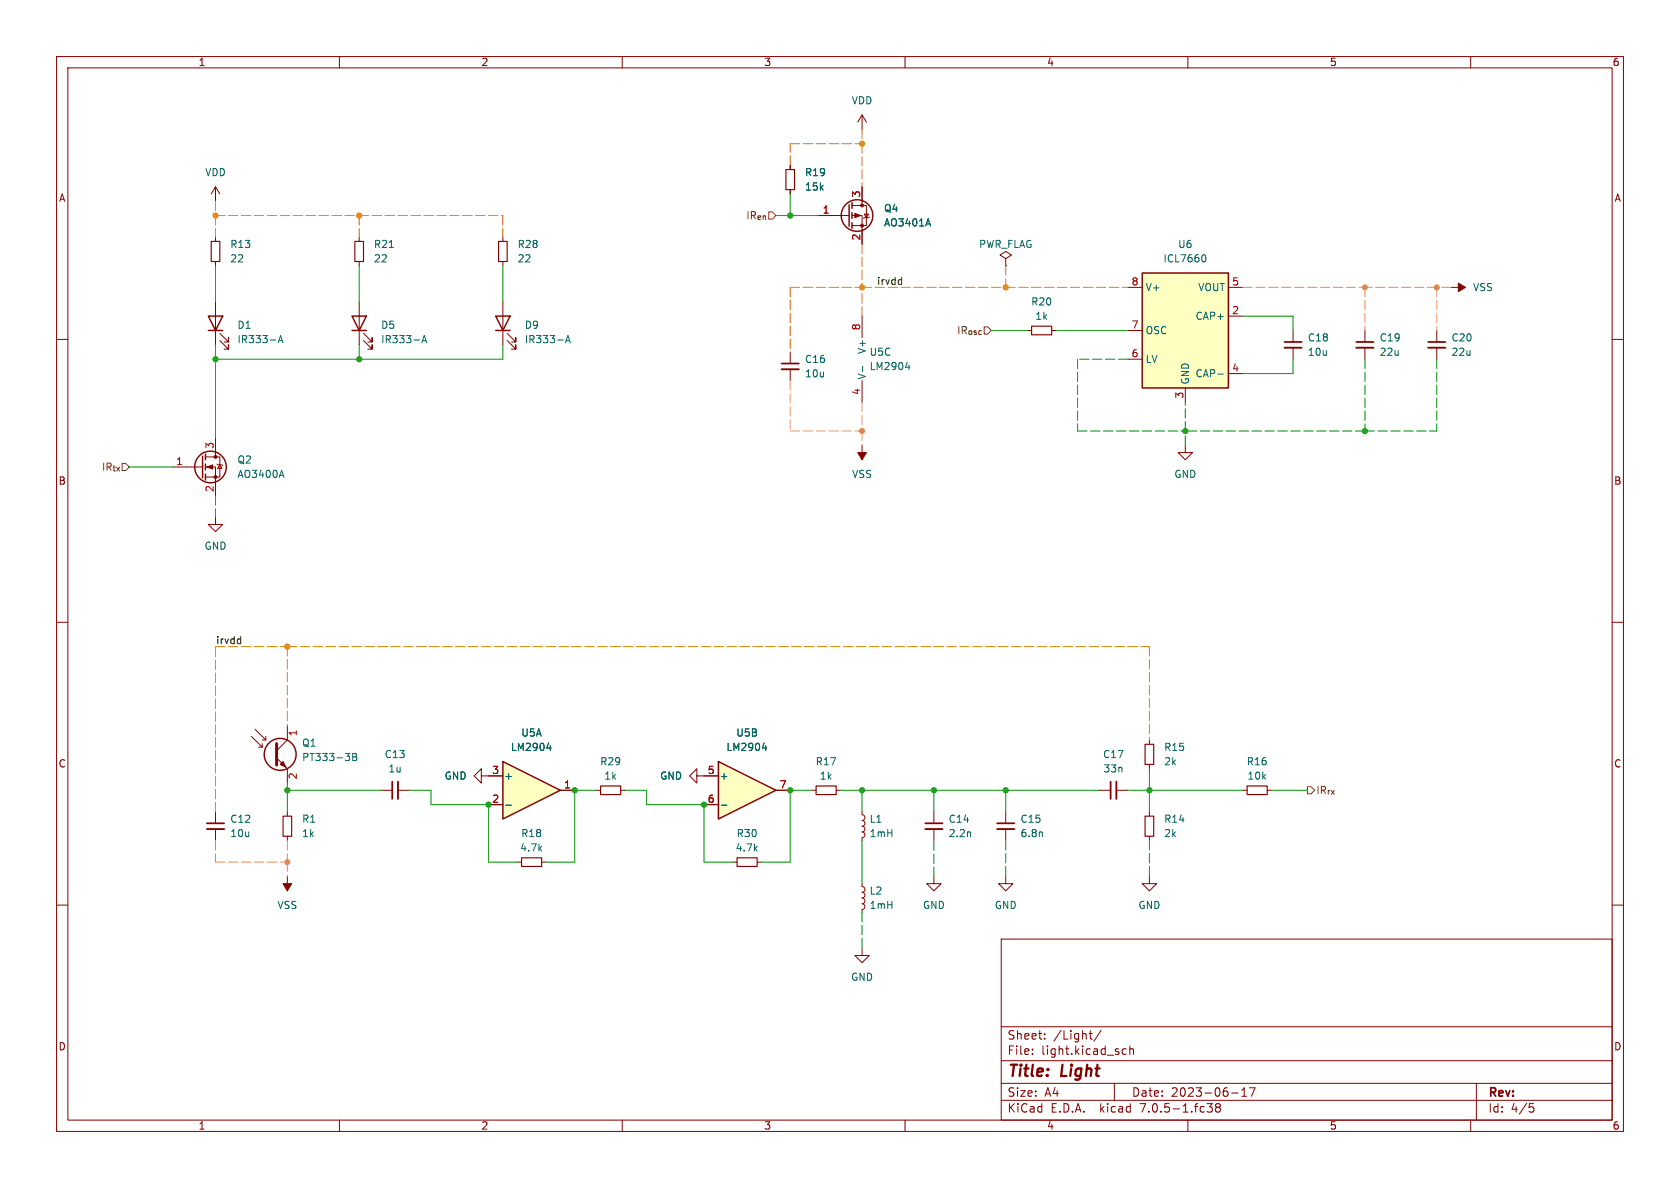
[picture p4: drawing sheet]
<svg xmlns="http://www.w3.org/2000/svg" width="297mm" height="210mm" viewBox="0 0 297 210" stroke-linecap="round" stroke-linejoin="round" font-family="sans-serif">
<g fill="none" stroke="#840000" stroke-width=".18">
<path d="M10 10h277v190h-277zM12 12h273v186h-273zM60 10v2M110 10v2M160 10v2M210 10v2M260 10v2M10 60h2M181.6 58.4h.8M185.9 58.4h.8M285 60h2M10 110h2"/>
<path d="M285 110h2M143.5 139.7h.8M147.8 139.7h.8M10 160h2M203.2 154.9v1.3h1.3l-1.3 1.3-1.3-1.3h1.3M285 160h2M177 166h108v32h-108zM60 198v2M110 198v2M160 198v2M177 194.5h108M177 191.5h108"/>
<path d="M177 187.5h108M177 181.5h108M182.5 186.3v.1M182.5 185.5v.1M184.7 183.6v.1M184.7 182.8v.1M192.5 182.7h.6M192.7 182.2v1.3l.4 .2M194.7 182.1l-1.3 2M197 191.5v3M199.1 185.5l-.4-.1-.3 .3v.4l.1 .2h.6M199.7 185.5l.3-.1 .3 .1 .1 .9"/>
<path d="M199.7 184.9v1.5M210 198v2M213.4 195.1h.9l-.5 .6 .4 .1v.7l-.2 .1h-.4l-.2-.1M215.2 195.7l-.3-.2 .3-.4 .4 .1 .1 .2-.2 .3M215.2 195.7l-.3 .3v.3l.3 .3 .4-.1 .1-.2v-.4l-.2-.2M215.2 195.7h.3M217.7 193.2h1.2M219.5 193.8h.9M219.5 192.7l.5-.4v1.5M220.9 192.3h1l-.7 1.5M260 198v2M261 191.5v6.5"/>
<path d="M270.4 195.1h.7M270.5 195.7h.4l.3 .3-.2 .5-.5 .1"/>
</g>
<path d="M182.4 57.7h3.5v1.5h-3.5zM144.3 138.9h3.5v1.6h-3.5z" fill="none" stroke="#840000" stroke-width=".2"/>
<path d="M127 134.6l10.2 5.1-10.2 5.1z" fill="#ffffc2"/>
<path d="M127 134.6l10.2 5.1-10.2 5.1z" fill="none" stroke="#840000" stroke-width=".25"/>
<path d="M123.2 137.2v-1.3l-1.3 1.3 1.3 1.2v-1.2h3.8M137.2 139.7h2.5M124.5 142.2h2.5" fill="none" stroke="#840000" stroke-width=".18"/>
<path d="M134.8 132.2h.8M135.4 131.8v.9M127.5 142.3h1" fill="none" stroke="#006464" stroke-width=".18"/>
<path d="M88.9 134.6l10.2 5.1-10.2 5.1z" fill="#ffffc2"/>
<g fill="none" stroke="#840000" stroke-width=".25">
<path d="M150.1 36.2v3.8M150.6 35.8v1M150.6 37.6v1M150.6 39.4v1M36.8 55.9h2.6l-1.3 2.5zM36.8 58.4h2.6M62.2 55.9h2.6l-1.3 2.5zM62.2 58.4h2.6M87.6 55.9h2.6l-1.3 2.5zM87.6 58.4h2.6M201.9 48.3h15.3v20.3h-15.3zM35.8 80.6v3.9"/>
<path d="M36.3 80.3v1M36.3 82v1.1M36.3 83.8v1M88.9 134.6l10.2 5.1-10.2 5.1z"/>
<circle cx="151.5" cy="38.1" r="2.79"/>
<circle cx="37.2" cy="82.5" r="2.79"/>
<circle cx="49.5" cy="133.3" r="2.82"/>
</g>
<g fill="none" stroke="#840000" stroke-width=".18">
<path d="M38.1 33v2.6M38.1 33l-.8 1.3M38.1 33l.8 1.3M139.7 29.2v.8M139.7 33.5v.8M144.8 38.1h5.3M150.6 38.1h1.8v5.1M150.6 36.3h2.6v3.6h-2.6M152.4 20.3v2.6M152.4 33v3.3M152.4 20.3l-.8 1.3M152.4 20.3l.8 1.3"/>
<path d="M152.8 37.8h.7l-.3 .7zM153.7 38.4l-.2 .1h-.7l-.1 .1M38.1 41.9v.8M38.1 46.2v.8M38.1 53.3v7.7M38.9 58.9l1.5 1.6v-.8v.8h-.8M63.5 41.9v.8M63.5 46.2v.8M63.5 53.3v7.7M64.3 58.9l1.5 1.6v-.8v.8h-.8M88.9 41.9v.8M88.9 46.2v.8"/>
<path d="M88.9 53.3v7.7M89.7 58.9l1.5 1.6v-.8v.8h-.8M152.4 55.9v3.8M177.8 45.7l1-.6-1-.6-1 .6 1 .6v1.3M177.8 47h.1M199.4 50.8h2.5M199.4 58.4h2.5M217.2 55.9h2.5M217.2 50.8h2.5M228.6 58.4v2.1M241.3 58.4v2.1M254 58.4v2.1"/>
<path d="M256.5 50.8h2.6M38.1 77.5v3.3M38.9 60.2l1.5 1.5v-.7v.7h-.8M64.3 60.2l1.5 1.5v-.7v.7h-.8M89.7 60.2l1.5 1.5v-.7v.7h-.8M139.7 62.2v2.1M139.7 65.3v2M152.4 67.3v3.8M152.4 78.7v2.6M199.4 63.5h2.5M209.5 78.7v1.3h1.3l-1.3 1.3-1.2-1.3h1.2M209.5 68.6v2.5"/>
<path d="M217.2 66h2.5M228.6 61.5v2M241.3 61.5v2M254 61.5v2M30.5 82.6h5.3M36.3 82.6h1.8v5M36.3 80.8h2.6v3.5h-2.6M38.1 91.4v1.3h1.3l-1.3 1.3-1.3-1.3h1.3M38.4 82l.1 .2h.7l.2 .1M38.9 82.2l.3 .6h-.7zM44.4 130.2l2 1.9v-.7M45.1 128.9l1.9 1.9v-.6"/>
<path d="M45.7 132.1h.7M46.4 130.8h.6M48.9 134l1.9 1.9v2.5M50.8 128.3v2.5l-1.9 1.9M67.3 139.7h2M70.4 139.7h2M85.1 137.2v-1.3l-1.3 1.3 1.3 1.2v-1.2h3.8M99.1 139.7h2.5M105.4 139.7h.8M109.7 139.7h.8M124.5 137.2h2.5M137.2 139.7h2.5"/>
<path d="M194.3 139.7h2M197.4 139.7h2M203.2 130.8v.8M203.2 135.1v.8M219.7 139.7h.8M224 139.7h.8M38.1 143.5v2M38.1 146.6v2M50.8 143.5v.8M50.8 147.8v.8M50.8 154.9v2.6M86.4 142.2h2.5"/>
<path d="M91.4 152.4h.8M95.8 152.4h.7M124.5 142.2h2.5M129.5 152.4h.8M133.9 152.4h.7M152.4 156.2v.5l.4 .2 .1 .3-.2 .4-.3 .1 .4 .2 .1 .4-.2 .3-.3 .2 .4 .1 .1 .4-.2 .3-.3 .2 .4 .1 .1 .4-.2 .3-.3 .2v.5M152.4 143.5v.5l.4 .2 .1 .3-.2 .4-.3 .1 .4 .2 .1 .4-.2 .3-.3 .2 .4 .1 .1 .4-.2 .3-.3 .2 .4 .1 .1 .4-.2 .3-.3 .2v.5M165.1 154.9v1.3h1.3l-1.3 1.3-1.3-1.3h1.3M165.1 143.5v2M165.1 146.6v2M177.8 154.9v1.3h1.3l-1.3 1.3-1.3-1.3h1.3M177.8 143.5v2"/>
<path d="M177.8 146.6v2M203.2 143.5v.8M203.2 147.8v.8M152.4 167.6v1.3h1.3l-1.3 1.3-1.3-1.3h1.3"/>
</g>
<g fill="none" stroke="#006464" stroke-width=".18">
<path d="M164.1 38.7l.4 1.2M212.8 45a.68 .68 0 0 1 .4 .7 .68 .68 0 0 1-.4 .6M49.2 60.6l.4-1.3 .4 1.3M49.3 60.2h.6M74.6 60.6l.4-1.3 .4 1.3M74.7 60.2h.6M100 60.6l.4-1.3 .4 1.3M100.1 60.2h.6M152.5 64.7v1M160.1 64.9h.8M160.7 64.5v.8M215.3 66.1h1"/>
<path d="M49.8 83.1l.4 1.3M62.4 133.2h.4l.2 .2-.2 .4 .2 .1 .1 .3-.3 .3h-.4zM62.4 133.8h.4M96.7 132.2h.8M97.3 131.8v.9M134.8 132.2h.8M135.4 131.8v.9M89.4 142.3h1M127.5 142.3h1"/>
</g>
<path d="M138.9 30h1.6v3.5h-1.6zM37.3 42.7h1.6v3.5h-1.6zM62.7 42.7h1.6v3.5h-1.6zM88.1 42.7h1.6v3.5h-1.6zM106.2 138.9h3.5v1.6h-3.5zM202.4 131.6h1.6v3.5h-1.6zM220.5 138.9h3.5v1.6h-3.5zM50 144.3h1.6v3.5h-1.6zM92.2 151.6h3.6v1.6h-3.6zM130.3 151.6h3.6v1.6h-3.6zM202.4 144.3h1.6v3.5h-1.6z" fill="none" stroke="#840000" stroke-width=".2"/>
<g fill="#840000" stroke="#840000" stroke-width=".18">
<path d="M50 156.2h1.6l-.8 1.3z"/>
<path d="M151.1 37.7l1 .4-1 .4z"/>
<path d="M151.6 80h1.6l-.8 1.3z"/>
<path d="M257.8 50l1.3 .8-1.3 .8z"/>
<path d="M36.6 82.6l1-.4v.7z"/>
<path d="M49.5 135.1l.5-.5 .5 1z"/>
<circle cx="152.4" cy="39.9" r=".25"/>
<circle cx="152.4" cy="36.3" r=".25"/>
<circle cx="38.1" cy="84.3" r=".25"/>
<circle cx="38.1" cy="80.8" r=".25"/>
</g>
<path d="M201.9 48.3h15.3v20.3h-15.3z" fill="#ffffc2" stroke="#ffffc2" stroke-width=".18"/>
<path d="M138.2 65.3h3M227.1 61.5h3M239.8 61.5h3M252.5 61.5h3M70.4 138.2v3M197.4 138.2v3M36.6 146.6h3M163.6 146.6h3M176.3 146.6h3" fill="none" stroke="#840000" stroke-width=".33"/>
<path d="M138.2 64.3h3M227.1 60.5h3M239.8 60.5h3M252.5 60.5h3M69.3 138.2v3M196.3 138.2v3M36.6 145.5h3M163.6 145.5h3M176.3 145.5h3" fill="none" stroke="#840000" stroke-width=".3"/>
<path d="M48.9 131.4v3.9" fill="none" stroke="#840000" stroke-width=".51"/>
<path d="M231.1 139.1h.7l.6 .6-.6 .6h-.7z" fill="none" stroke="#725600" stroke-width=".18"/>
<path d="M159.3 49.4l.1 .1M159.4 49v1.3M159.4 50.2l-.1 .1M42.4 112.9l.2 .1M42.6 112.5v1.3M42.6 113.7l-.2 .1" fill="none" stroke="#0f0f0f" stroke-width=".18"/>
<g fill="none" stroke="#f77" stroke-width=".18" stroke-dasharray="1.7 .6">
<path d="M219.7 50.8h21.6M241.3 50.8v7.6M254 50.8v7.6M254 50.8h-12.7M256.5 50.8h-2.5M139.7 67.3v8.9M139.7 76.2h12.7M152.4 71.1v5.1M152.4 76.2v2.5M38.1 148.6v3.8M38.1 152.4h12.7M50.8 148.6v3.8"/>
<path d="M50.8 152.4v2.5"/>
</g>
<g fill="none" stroke="#dd8500" stroke-width=".18" stroke-dasharray="1.7 .6">
<path d="M38.1 38.1v3.8M38.1 38.1h25.4M38.1 35.6v2.5M63.5 38.1h25.4M63.5 38.1v3.8M88.9 38.1v3.8M139.7 29.2v-3.8M139.7 25.4h12.7M152.4 22.9v2.5M152.4 25.4v7.6M139.7 50.8v11.4M139.7 50.8h12.7"/>
<path d="M152.4 50.8h25.4M152.4 55.9v-5.1M152.4 43.2v7.6M177.8 47v3.8M177.8 50.8h21.6M38.1 114.3h12.7M50.8 114.3v14M50.8 114.3h152.4M203.2 114.3v16.5M38.1 143.5v-29.2"/>
</g>
<g fill="none" stroke="#009600" stroke-width=".18">
<path d="M137.2 38.1h7.6M139.7 34.3v3.8M38.1 47v6.3M63.5 47v6.3M88.9 47v6.3M175.3 58.4h6.3M186.7 58.4h12.7M219.7 55.9h8.9v2.5M38.1 61v16.5M63.5 61v2.5M88.9 61v2.5h-50.8M228.6 63.5v2.5h-8.9"/>
<path d="M22.9 82.6h7.6M50.8 139.7h16.5M50.8 138.4v5.1M72.4 139.7h3.8v2.5h10.2v10.2h5M105.4 139.7h-3.8v12.7h-5.1M110.5 139.7h3.8v2.5h10.2v10.2h5M143.5 139.7h-3.8v12.7h-5.1M148.6 139.7h45.7M152.4 139.7v3.8M165.1 139.7v3.8M177.8 139.7v3.8M199.4 139.7h20.3"/>
<path d="M203.2 135.9v7.6M224.8 139.7h6.3M152.4 148.6v7.6"/>
</g>
<g fill="none" stroke="#009600" stroke-width=".18" stroke-dasharray="1.7 .6">
<path d="M190.5 76.2h19M190.5 63.5v12.7M199.4 63.5h-8.9M209.5 76.2v-5.1M209.5 78.7v-2.5M241.3 76.2h12.7M241.3 63.5v12.7M241.3 76.2h-31.8M254 63.5v12.7M38.1 87.6v3.8M165.1 154.9v-6.3M177.8 148.6v6.3"/>
<path d="M203.2 148.6v6.3M152.4 161.3v6.3"/>
</g>
<g fill="#dd8500" stroke="#dd8500" stroke-width=".18">
<circle cx="38.1" cy="38.1" r=".46"/>
<circle cx="63.5" cy="38.1" r=".46"/>
<circle cx="152.4" cy="50.8" r=".46"/>
<circle cx="177.8" cy="50.8" r=".46"/>
<circle cx="152.4" cy="25.4" r=".46"/>
<circle cx="50.8" cy="114.3" r=".46"/>
</g>
<g fill="#009600" stroke="#009600" stroke-width=".18">
<circle cx="63.5" cy="63.5" r=".46"/>
<circle cx="38.1" cy="63.5" r=".46"/>
<circle cx="124.5" cy="142.2" r=".46"/>
<circle cx="139.7" cy="139.7" r=".46"/>
<circle cx="101.6" cy="139.7" r=".46"/>
<circle cx="86.4" cy="142.2" r=".46"/>
<circle cx="241.3" cy="76.2" r=".46"/>
<circle cx="152.4" cy="139.7" r=".46"/>
<circle cx="203.2" cy="139.7" r=".46"/>
<circle cx="209.5" cy="76.2" r=".46"/>
<circle cx="177.8" cy="139.7" r=".46"/>
<circle cx="165.1" cy="139.7" r=".46"/>
<circle cx="139.7" cy="38.1" r=".46"/>
<circle cx="50.8" cy="139.7" r=".46"/>
</g>
<g fill="#f77" stroke="#f77" stroke-width=".18">
<circle cx="50.8" cy="152.4" r=".46"/>
<circle cx="254" cy="50.8" r=".46"/>
<circle cx="241.3" cy="50.8" r=".46"/>
<circle cx="152.4" cy="76.2" r=".46"/>
</g>
<g font-size="2.8" fill="#840000">
<text x="178" y="190.8">Title:</text>
<text x="187.5" y="190.8">Light</text>
</g>
<g font-size="2.1" fill="#840000">
<text x="178" y="183.9">Sheet:</text>
<text x="186.2" y="183.9">/Light/</text>
<text x="178" y="186.6">File:</text>
<text x="184" y="186.6">light.kicad_sch</text>
<text x="178" y="196.8">KiCad</text>
<text x="178" y="194">Size:</text>
<text x="184.6" y="194">A4</text>
<text x="185.7" y="196.8">E.D.A.</text>
<text x="194.4" y="196.8">kicad</text>
<text x="200" y="194">Date:</text>
<text x="201.5" y="196.8">7.0.5-1.fc38</text>
<text x="206.9" y="194">2023-06-17</text>
<text x="263" y="194.2">Rev:</text>
<text x="263" y="196.8">Id:</text>
<text x="267" y="196.8">4/5</text>
</g>
<g font-size="1.8" fill="#840000">
<text x="35" y="11.8">1</text>
<text x="85" y="11.8">2</text>
<text x="135" y="11.8">3</text>
<text x="185" y="11.8">4</text>
<text x="235" y="11.8">5</text>
<text x="285" y="11.8">6</text>
<text x="10.4" y="35.8">A</text>
<text x="285.4" y="35.8">A</text>
<text x="10.3" y="85.8">B</text>
<text x="285.3" y="85.8">B</text>
<text x="10.3" y="135.8">C</text>
<text x="285.3" y="135.8">C</text>
<text x="10.3" y="185.8">D</text>
<text x="285.3" y="185.8">D</text>
<text x="35" y="199.8">1</text>
<text x="85" y="199.8">2</text>
<text x="135" y="199.8">3</text>
<text x="185" y="199.8">4</text>
<text x="235" y="199.8">5</text>
<text x="285" y="199.8">6</text>
</g>
<g font-size="1.8" fill="#006464">
<text x="150.5" y="18.6">VDD</text>
<text x="36.2" y="31.3">VDD</text>
<text x="142.2" y="31.3">R19</text>
<text x="142.2" y="33.8">15k</text>
<text x="156.2" y="37.7">Q4</text>
<text x="156.2" y="40.2">AO3401A</text>
<text x="40.6" y="44">R13</text>
<text x="40.6" y="46.5">22</text>
<text x="66" y="44">R21</text>
<text x="66" y="46.5">22</text>
<text x="91.4" y="44">R28</text>
<text x="91.4" y="46.5">22</text>
<text x="173" y="44">PWR_FLAG</text>
<text x="205.6" y="46.5">ICL7660</text>
<text x="208.2" y="44">U6</text>
<text x="202.4" y="51.6">V+</text>
<text x="211.8" y="51.6">VOUT</text>
<text x="260.4" y="51.6">VSS</text>
<text x="41.9" y="58.3">D1</text>
<text x="67.3" y="58.3">D5</text>
<text x="92.7" y="58.3">D9</text>
<text x="182.2" y="54.2">R20</text>
<text x="183" y="56.7">1k</text>
<text x="202.4" y="59.2">OSC</text>
<text x="211.3" y="56.7">CAP+</text>
<text x="41.9" y="60.8">IR333-A</text>
<text x="67.3" y="60.8">IR333-A</text>
<text x="92.7" y="60.8">IR333-A</text>
<text x="142.2" y="64.3">C16</text>
<text x="153.2" y="62.6" transform="rotate(-90 153.2 62.6)">V+</text>
<text x="153.7" y="63.1">U5C</text>
<text x="153.7" y="65.6">LM2904</text>
<text x="202.4" y="64.3">LV</text>
<text x="231.1" y="60.5">C18</text>
<text x="231.1" y="63.1">10u</text>
<text x="243.8" y="60.5">C19</text>
<text x="243.8" y="63.1">22u</text>
<text x="256.5" y="60.5">C20</text>
<text x="256.5" y="63.1">22u</text>
<text x="142.2" y="66.9">10u</text>
<text x="153.2" y="67.2" transform="rotate(-90 153.2 67.2)">V-</text>
<text x="210.4" y="68.1" transform="rotate(-90 210.4 68.1)">GND</text>
<text x="211.3" y="66.9">CAP-</text>
<text x="41.9" y="82.1">Q2</text>
<text x="41.9" y="84.6">AO3400A</text>
<text x="150.6" y="84.6">VSS</text>
<text x="207.6" y="84.6">GND</text>
<text x="36.1" y="97.3">GND</text>
<text x="92.1" y="130.4">U5A</text>
<text x="130.1" y="130.4">U5B</text>
<text x="53.3" y="132.2">Q1</text>
<text x="53.3" y="134.7">PT333-3B</text>
<text x="67.9" y="134.2">C13</text>
<text x="68.6" y="136.7">1u</text>
<text x="78.5" y="138">GND</text>
<text x="89" y="138">+</text>
<text x="90.3" y="132.9">LM2904</text>
<text x="106" y="135.4">R29</text>
<text x="106.8" y="138">1k</text>
<text x="116.6" y="138">GND</text>
<text x="127.1" y="138">+</text>
<text x="128.4" y="132.9">LM2904</text>
<text x="144.1" y="135.4">R17</text>
<text x="144.9" y="138">1k</text>
<text x="194.9" y="134.2">C17</text>
<text x="195" y="136.7">33n</text>
<text x="205.7" y="132.9">R15</text>
<text x="205.7" y="135.4">2k</text>
<text x="220.3" y="135.4">R16</text>
<text x="220.5" y="138">10k</text>
<text x="40.6" y="145.6">C12</text>
<text x="40.6" y="148.2">10u</text>
<text x="53.3" y="145.6">R1</text>
<text x="53.3" y="148.1">1k</text>
<text x="92.1" y="148.1">R18</text>
<text x="130.2" y="148.1">R30</text>
<text x="153.7" y="145.6">L1</text>
<text x="153.7" y="148.1">1mH</text>
<text x="167.6" y="145.6">C14</text>
<text x="167.6" y="148.2">2.2n</text>
<text x="180.3" y="145.6">C15</text>
<text x="180.3" y="148.2">6.8n</text>
<text x="205.7" y="145.6">R14</text>
<text x="205.7" y="148.1">2k</text>
<text x="91.9" y="150.7">4.7k</text>
<text x="130" y="150.7">4.7k</text>
<text x="49" y="160.8">VSS</text>
<text x="153.7" y="158.3">L2</text>
<text x="153.7" y="160.8">1mH</text>
<text x="163.1" y="160.8">GND</text>
<text x="175.8" y="160.8">GND</text>
<text x="201.2" y="160.8">GND</text>
<text x="150.4" y="173.5">GND</text>
</g>
<g font-size="1.8" fill="#a90000">
<text x="152.1" y="35" transform="rotate(-90 152.1 35)">3</text>
<text x="145.4" y="37.8">1</text>
<text x="152.1" y="42.6" transform="rotate(-90 152.1 42.6)">2</text>
<text x="200" y="50.5">8</text>
<text x="217.8" y="50.5">5</text>
<text x="152.1" y="58.5" transform="rotate(-90 152.1 58.5)">8</text>
<text x="200" y="58.2">7</text>
<text x="217.8" y="55.6">2</text>
<text x="200" y="63.2">6</text>
<text x="217.8" y="65.8">4</text>
<text x="152.1" y="69.9" transform="rotate(-90 152.1 69.9)">4</text>
<text x="209.3" y="70.5" transform="rotate(-90 209.3 70.5)">3</text>
<text x="31.1" y="82.3">1</text>
<text x="37.8" y="79.4" transform="rotate(-90 37.8 79.4)">3</text>
<text x="37.8" y="87" transform="rotate(-90 37.8 87)">2</text>
<text x="52.7" y="130.2" transform="rotate(-90 52.7 130.2)">1</text>
<text x="52.7" y="137.8" transform="rotate(-90 52.7 137.8)">2</text>
<text x="87" y="136.9">3</text>
<text x="125.1" y="136.9">5</text>
<text x="87" y="142">2</text>
<text x="99.7" y="139.4">1</text>
<text x="125.1" y="142">6</text>
<text x="137.8" y="139.4">7</text>
</g>
<g font-size="1.8" fill="#725600">
<text x="131.9" y="38.9">IR_{en}</text>
<text x="169.1" y="59.2">IR_{osc}</text>
<text x="17.9" y="83.4">IR_{tx}</text>
<text x="232.6" y="140.5">IR_{rx}</text>
</g>
<g font-size="1.8" fill="#0f0f0f">
<text x="154.9" y="50.5">irvdd</text>
<text x="38.1" y="114">irvdd</text>
</g>
</svg>
